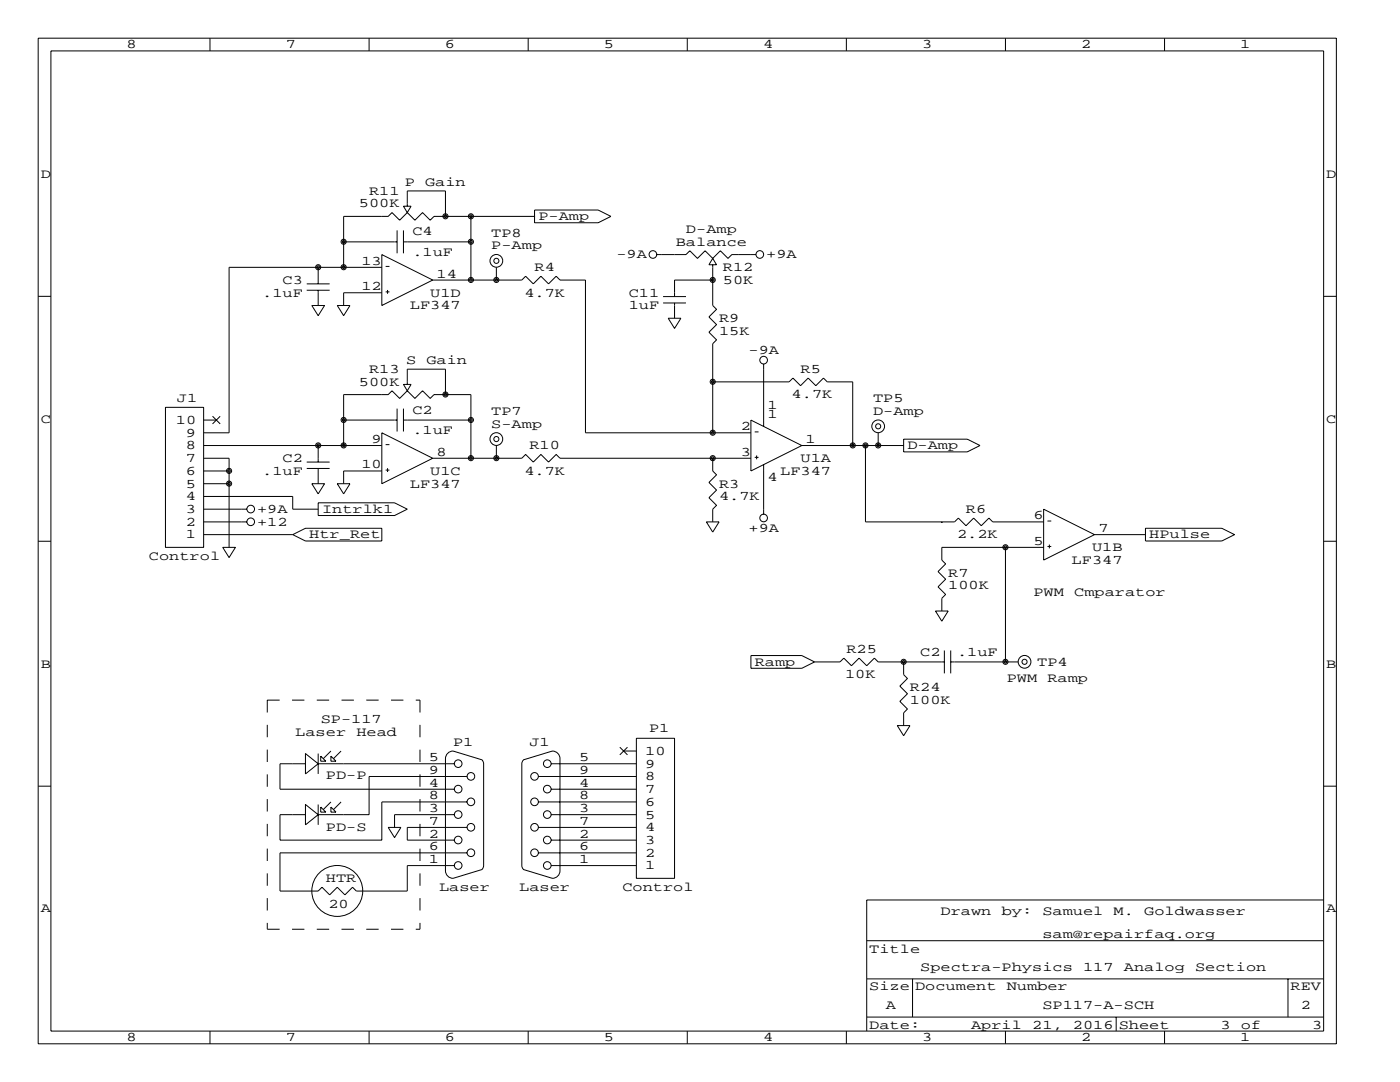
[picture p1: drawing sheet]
<svg xmlns="http://www.w3.org/2000/svg" width="279mm" height="216mm" viewBox="0 0 279 216" stroke-linecap="round" stroke-linejoin="round" font-family="sans-serif">
<g fill="none" stroke="#000" stroke-width=".2">
<path d="M7.6 7.6h259.1v200.7h-259.1zM10.2 10.2h254v195.5h-254zM41.9 7.6v2.6M73.7 7.6v2.6M105.4 7.6v2.6M137.2 7.6v2.6M168.9 7.6v2.6M200.7 7.6v2.6M232.4 7.6v2.6M7.6 59.1h2.6M61.2 56.6h4.6M61.2 57.9h4.6"/>
<path d="M63.5 53.3v3.3M63.5 57.9v3.1M68.6 48.3h10.6M76.2 50.8l10.2 5.1-10.2 5.1zM76.2 53.3h-30.5v33.1h-5.1M76.2 58.4h-7.6v2.6M77 58.2h.7M77 53.2h.7M77.3 57.9v.7M79.2 46v4.5M80.5 41.1h1.5l-.7 1.3zM80.5 48.3h13.5"/>
<path d="M80.5 46v4.5M81.3 42.4l-1.5 1.5-1.6-1.5-.7 .8h-8.9v10.1M81.3 42.4l1.5 1.5 1.5-1.5 1.6 1.5 .7-.7h20.1M81.3 41.1v-3h7.6v5.1M86.4 55.9h17.7l.8-.8 1.5 1.5 1.5-1.5 1.6 1.5 1.5-1.5 .8 .8h5v30.5h33.1M94 43.2v12.7M99.1 53.3v2.6M106.7 43.2h.1M106.7 41.9h12.7l2.5 1.3-2.5 1.2h-12.7zM131.1 50.8h5.8l.8-.8 1.5 1.6 1.5-1.6 1.5 1.6M132.3 59.2h4.6M142.2 55.9h-7.6v3.3"/>
<path d="M142.2 52.8v8.2l.8 .7-1.5 1.5 1.5 1.6-1.5 1.5 1.5 1.5-.8 .8v17.8M142.2 51.6l.8 1.2h-1.5zM150.9 50.8h-4.9l-.7 .8-1.5-1.6-1.6 1.6M264.2 59.1h2.5M62.2 61h2.6l-1.3 2zM67.3 61h2.5l-1.2 2zM80.5 76.7h1.5l-.7 1.3zM81.3 76.7v-3h7.6v5M81.3 78l-1.5 1.5-1.6-1.5-.7 .7h-8.9v10.2M81.3 78l1.5 1.5 1.5-1.5 1.6 1.5 .7-.8h7.4v12.7M132.3 60.5h4.6M133.3 63.5h2.6l-1.3 2z"/>
<path d="M134.6 60.5v3M142.2 76.2h15.3l.7-.8 1.6 1.6 1.5-1.6 1.5 1.6 1.5-1.6 .8 .8h5.1v12.7M152.4 72.6v12.5M33 81.3h7.6v27.9h-7.6zM40.6 96.5h5.1M40.6 99.1h17.8v2.5h5.1M40.6 83.8h2.6M40.6 88.9h35.6M40.6 91.4h5.1v17.8M40.6 94h5.1M42.4 83.1l1.5 1.5M43.9 83.1l-1.5 1.5"/>
<path d="M61.2 92.2h4.6M61.2 93.5h4.6M62.2 96.5h2.6l-1.3 2.1zM63.5 88.9v3.3M63.5 93.5v3M67.3 96.5h2.5l-1.2 2.1zM68.6 83.8h10.6M76.2 86.4l10.2 5-10.2 5.1zM76.2 94h-7.6v2.5M77 93.8h.7M77 88.7h.7M77.3 93.4v.8"/>
<path d="M79.2 81.5v4.6M80.5 81.5v4.6M80.5 83.8h13.5M86.4 91.4h17.7l.8-.7 1.5 1.5 1.5-1.5 1.6 1.5 1.5-1.5 .8 .7h38.1M99.1 88.9v2.5M142.2 91.4h.1M142.2 91.4v2.6l.8 .7-1.5 1.6 1.5 1.5-1.5 1.5 1.5 1.5-.8 .8v2.5M149.9 83.8l10.1 5.1-10.1 5.1zM150.6 91.3h.8M150.6 86.2h.8M151 90.9v.7M152.4 92.7v9.9"/>
<path d="M160 88.9h20.3M172.7 88.9v15.2h17.8l.8-.7 1.5 1.5 1.5-1.5 1.5 1.5 1.6-1.5 .7 .7h10.2M175.3 86.4v2.5M180.3 87.6h12.7l2.6 1.3-2.6 1.3h-12.7zM7.6 108h2.6M40.6 104.1h8.7M40.6 101.6h8.7M40.6 106.7h17.8M44.4 109.2h2.6l-1.3 2.1zM58.4 106.7l2.6-1.3h15.2v2.5h-15.2zM63.5 100.3h15.2l2.6 1.3-2.6 1.3h-15.2zM141 104.1h2.5l-1.3 2.1z"/>
<path d="M188 104.1h.1M200.7 109.2v22.9M208.3 109.2h-20.3v2.6l.7 .7-1.5 1.5 1.5 1.6-1.5 1.5 1.5 1.5-.7 .8v2.5M208.3 101.6l10.1 5.1-10.1 5.1zM209 109h.8M209 104h.8M209.4 108.7v.7M218.4 106.7h10.2M228.6 105.4h15.2l2.6 1.3-2.6 1.2h-15.2zM264.2 108h2.5M149.9 130.8h10.1l2.6 1.3-2.6 1.2h-10.1zM162.6 132.1h5l.8-.8 1.5 1.5 1.5-1.5 1.6 1.5 1.5-1.5 .8 .8h13.2"/>
<path d="M180.3 132.1v2.5l.8 .8-1.5 1.5 1.5 1.5-1.5 1.6 1.5 1.5-.8 .7v2.6M186.7 121.9h2.5l-1.2 2.1zM188.5 129.8v4.6M189.7 132.1h13.5M189.7 129.8v4.6M7.6 156.9h2.6M61 152.4h-5.1v5.1h34.8M61 150.4l2.5 2-2.5 2zM63.5 150.4v4M63.5 152.4h27.2M64 150.9l1 1h-1zM66 150.9l1.1 1h-1.1z"/>
<path d="M66 149.9l-1.5 1.5M68.1 149.9l-1.6 1.5M93.2 154.9h-19.5v7.7h-10.2M96.2 151.7l.3 .7v20.3l-.3 .7M96.3 151.6l-5.9-1.7a1.52 1.52 0 0 0-1.5 1.5v22.3a1.52 1.52 0 0 0 1.5 1.6l5.9-1.8M104.4 151.6l5.8-1.7a1.52 1.52 0 0 1 1.6 1.5v22.3a1.52 1.52 0 0 1-1.6 1.6l-5.8-1.8M104.4 151.7l-.3 .7v20.3l.3 .7M107.4 154.9h19.6M110 157.5h17M110 152.4h17M123.7 149.1l1.5 1.5M124.5 149.9h2.5"/>
<path d="M125.2 149.1l-1.5 1.5M127 147.3h7.6v28h-7.6zM179.1 144.8h2.5l-1.3 2zM264.2 156.9h2.5M61 160.5l2.5 2.1-2.5 2zM63.5 160.5v4.1M64 161l1 1.1h-1zM66 161l1.1 1.1h-1.1zM66 160l-1.5 1.5M68.1 160l-1.6 1.5M77.5 165.1h2.5l-1.3 2zM90.7 162.6h-12v2.5"/>
<path d="M93.2 165.1h-11.9v2.5h9.4M93.2 170.2h-37.3v7.6h7.6l.8-.8 1.5 1.6 1.5-1.6 1.5 1.6 1.6-1.6 .7 .8h10.2v-5.1h9.4M93.2 160h-17v7.6h-20.3v-5h5.1M107.4 170.2h19.6M107.4 165.1h19.6M107.4 160h19.6M110 172.7h17M110 167.6h17M110 162.6h17M264.2 179.6h-91.2v26.1M173 195.3h91.2M173 187.7h91.2"/>
<path d="M182.1 195.3v7.6M257 195.3v7.6M41.9 205.7v2.6M73.7 205.7v2.6M105.4 205.7v2.6M137.2 205.7v2.6M168.9 205.7v2.6M173 202.9h91.2M200.7 205.7v2.6M222.8 202.9v2.8M232.4 205.7v2.6"/>
<circle cx="63.5" cy="53.3" r=".51"/>
<circle cx="63.5" cy="53.3" r=".25"/>
<circle cx="68.6" cy="53.3" r=".51"/>
<circle cx="68.6" cy="48.2" r=".51"/>
<circle cx="68.6" cy="53.3" r=".25"/>
<circle cx="68.6" cy="48.2" r=".25"/>
<circle cx="88.9" cy="43.2" r=".51"/>
<circle cx="88.9" cy="43.2" r=".25"/>
<circle cx="94" cy="55.9" r=".51"/>
<circle cx="94" cy="43.2" r=".51"/>
<circle cx="94" cy="48.2" r=".51"/>
<circle cx="94" cy="55.9" r=".25"/>
<circle cx="94" cy="48.2" r=".25"/>
<circle cx="94" cy="43.2" r=".25"/>
<circle cx="99.1" cy="52" r="1.27"/>
<circle cx="99.1" cy="55.9" r=".51"/>
<circle cx="99.1" cy="52" r=".51"/>
<circle cx="99.1" cy="55.9" r=".25"/>
<circle cx="130.3" cy="50.8" r=".76"/>
<circle cx="142.2" cy="55.9" r=".51"/>
<circle cx="142.2" cy="55.9" r=".25"/>
<circle cx="151.6" cy="50.8" r=".76"/>
<circle cx="88.9" cy="78.7" r=".51"/>
<circle cx="88.9" cy="78.7" r=".25"/>
<circle cx="142.2" cy="76.2" r=".51"/>
<circle cx="142.2" cy="76.2" r=".25"/>
<circle cx="152.4" cy="71.9" r=".76"/>
<circle cx="45.7" cy="94" r=".51"/>
<circle cx="45.7" cy="96.5" r=".51"/>
<circle cx="45.7" cy="94" r=".25"/>
<circle cx="45.7" cy="96.5" r=".25"/>
<circle cx="63.5" cy="88.9" r=".51"/>
<circle cx="63.5" cy="88.9" r=".25"/>
<circle cx="68.6" cy="88.9" r=".51"/>
<circle cx="68.6" cy="83.8" r=".51"/>
<circle cx="68.6" cy="88.9" r=".25"/>
<circle cx="68.6" cy="83.8" r=".25"/>
<circle cx="94" cy="83.8" r=".51"/>
<circle cx="94" cy="91.4" r=".51"/>
<circle cx="94" cy="83.8" r=".25"/>
<circle cx="94" cy="91.4" r=".25"/>
<circle cx="99.1" cy="87.6" r="1.27"/>
<circle cx="99.1" cy="87.6" r=".51"/>
<circle cx="99.1" cy="91.4" r=".51"/>
<circle cx="99.1" cy="91.4" r=".25"/>
<circle cx="142.2" cy="86.3" r=".51"/>
<circle cx="142.2" cy="91.4" r=".51"/>
<circle cx="142.2" cy="86.3" r=".25"/>
<circle cx="142.2" cy="91.4" r=".25"/>
<circle cx="170.2" cy="88.9" r=".51"/>
<circle cx="170.2" cy="88.9" r=".25"/>
<circle cx="172.7" cy="88.9" r=".51"/>
<circle cx="172.7" cy="88.9" r=".25"/>
<circle cx="175.3" cy="85.1" r="1.27"/>
<circle cx="175.3" cy="88.9" r=".51"/>
<circle cx="175.3" cy="85.1" r=".51"/>
<circle cx="175.3" cy="88.9" r=".25"/>
<circle cx="50" cy="101.6" r=".76"/>
<circle cx="50" cy="104.1" r=".76"/>
<circle cx="152.4" cy="103.4" r=".76"/>
<circle cx="200.7" cy="109.2" r=".51"/>
<circle cx="200.7" cy="109.2" r=".25"/>
<circle cx="180.3" cy="132.1" r=".51"/>
<circle cx="180.3" cy="132.1" r=".25"/>
<circle cx="200.7" cy="132.1" r=".51"/>
<circle cx="200.7" cy="132.1" r=".25"/>
<circle cx="204.5" cy="132.1" r=".51"/>
<circle cx="204.5" cy="132.1" r="1.27"/>
<circle cx="91.4" cy="157.5" r=".76"/>
<circle cx="91.4" cy="152.4" r=".76"/>
<circle cx="94" cy="160" r=".76"/>
<circle cx="94" cy="154.9" r=".76"/>
<circle cx="106.7" cy="160" r=".76"/>
<circle cx="106.7" cy="154.9" r=".76"/>
<circle cx="109.2" cy="157.5" r=".76"/>
<circle cx="109.2" cy="152.4" r=".76"/>
<circle cx="67.3" cy="177.8" r="5.1"/>
<circle cx="91.4" cy="162.5" r=".76"/>
<circle cx="91.4" cy="172.7" r=".76"/>
<circle cx="91.4" cy="167.6" r=".76"/>
<circle cx="94" cy="170.2" r=".76"/>
<circle cx="94" cy="165.1" r=".76"/>
<circle cx="106.7" cy="170.2" r=".76"/>
<circle cx="106.7" cy="165.1" r=".76"/>
<circle cx="109.2" cy="162.5" r=".76"/>
<circle cx="109.2" cy="172.7" r=".76"/>
<circle cx="109.2" cy="167.6" r=".76"/>
</g>
<path d="M53.3 139.7h30.5M53.3 139.7v45.7M83.8 139.7v45.7M53.3 185.4h30.5" fill="none" stroke="#000" stroke-width=".2" stroke-dasharray="2.5" stroke-linecap="butt"/>
<g font-size="2.6">
<text x="25.3" y="9.7">8</text>
<text x="57" y="9.7">7</text>
<text x="88.8" y="9.7">6</text>
<text x="120.5" y="9.7">5</text>
<text x="152.3" y="9.7">4</text>
<text x="184" y="9.7">3</text>
<text x="215.8" y="9.7">2</text>
<text x="247.5" y="9.7">1</text>
<text x="8.1" y="35.5">D</text>
<text x="264.7" y="35.5">D</text>
<text x="71.6" y="41.4">500K</text>
<text x="73.7" y="38.9">R11</text>
<text x="80.8" y="37.1">P</text>
<text x="84.8" y="37.1">Gain</text>
<text x="82.3" y="47">C4</text>
<text x="98" y="47.2">TP8</text>
<text x="107.4" y="43.9">P-Amp</text>
<text x="136.9" y="46.5">D-Amp</text>
<text x="72.1" y="52.8">13</text>
<text x="82.3" y="51.1">.1uF</text>
<text x="98" y="49.8">P-Amp</text>
<text x="123" y="51.6">-9A</text>
<text x="134.9" y="49">Balance</text>
<text x="152.9" y="51.6">+9A</text>
<text x="52.3" y="59.2">.1uF</text>
<text x="56.4" y="56.6">C3</text>
<text x="72.1" y="57.9">12</text>
<text x="85.9" y="59.2">U1D</text>
<text x="87.1" y="55.4">14</text>
<text x="104.6" y="59.2">4.7K</text>
<text x="106.7" y="54.1">R4</text>
<text x="125.5" y="59.2">C11</text>
<text x="144.3" y="54.1">R12</text>
<text x="144.3" y="56.6">50K</text>
<text x="81.8" y="61.7">LF347</text>
<text x="125.5" y="61.7">1uF</text>
<text x="143.5" y="64.3">R9</text>
<text x="143.5" y="66.8">15K</text>
<text x="149.4" y="70.6">-9A</text>
<text x="71.6" y="77">500K</text>
<text x="73.7" y="74.4">R13</text>
<text x="81" y="72.6">S</text>
<text x="85.1" y="72.6">Gain</text>
<text x="159.8" y="74.4">R5</text>
<text x="35.3" y="80.3">J1</text>
<text x="82.3" y="82.5">C2</text>
<text x="98" y="82.8">TP7</text>
<text x="153.2" y="81.5">1</text>
<text x="153.2" y="83.3">1</text>
<text x="158" y="79.5">4.7K</text>
<text x="174.2" y="80.3">TP5</text>
<text x="174.2" y="82.8">D-Amp</text>
<text x="8.1" y="84.3">C</text>
<text x="35.1" y="84.6">10</text>
<text x="37.1" y="89.7">8</text>
<text x="37.1" y="87.1">9</text>
<text x="74.2" y="88.4">9</text>
<text x="82.3" y="86.6">.1uF</text>
<text x="98" y="85.3">S-Amp</text>
<text x="105.7" y="89.7">R10</text>
<text x="147.8" y="85.9">2</text>
<text x="160.8" y="88.4">1</text>
<text x="181.1" y="89.7">D-Amp</text>
<text x="264.7" y="84.3">C</text>
<text x="37.1" y="94.7">6</text>
<text x="37.1" y="92.2">7</text>
<text x="52.3" y="94.7">.1uF</text>
<text x="56.4" y="92.2">C2</text>
<text x="72.1" y="93.5">10</text>
<text x="85.9" y="94.7">U1C</text>
<text x="87.1" y="90.9">8</text>
<text x="104.6" y="94.7">4.7K</text>
<text x="147.8" y="90.9">3</text>
<text x="155.7" y="94.7">LF347</text>
<text x="159.8" y="92.2">U1A</text>
<text x="37.1" y="99.8">4</text>
<text x="37.1" y="97.3">5</text>
<text x="81.8" y="97.3">LF347</text>
<text x="143.5" y="97.3">R3</text>
<text x="143.5" y="99.8">4.7K</text>
<text x="153.2" y="96">4</text>
<text x="37.1" y="107.4">1</text>
<text x="37.1" y="104.9">2</text>
<text x="37.1" y="102.4">3</text>
<text x="51.3" y="104.9">+12</text>
<text x="51.3" y="102.4">+9A</text>
<text x="61.7" y="107.4">Htr_Ret</text>
<text x="64.3" y="102.4">Intrlk1</text>
<text x="149.4" y="106.2">+9A</text>
<text x="191" y="107.4">2.2K</text>
<text x="192.8" y="102.4">R6</text>
<text x="206.2" y="103.6">6</text>
<text x="219.2" y="106.2">7</text>
<text x="229.4" y="107.4">HPulse</text>
<text x="29.7" y="111.8">Control</text>
<text x="206.2" y="108.7">5</text>
<text x="213.9" y="112.5">LF347</text>
<text x="217.9" y="110">U1B</text>
<text x="189.2" y="115.1">R7</text>
<text x="189.2" y="117.6">100K</text>
<text x="206.2" y="118.9">PWM</text>
<text x="214.4" y="118.9">Cmparator</text>
<text x="168.9" y="130.3">R25</text>
<text x="183.6" y="130.8">C2</text>
<text x="191" y="130.8">.1uF</text>
<text x="8.1" y="133.2">B</text>
<text x="150.6" y="132.8">Ramp</text>
<text x="168.7" y="135.4">10K</text>
<text x="181.6" y="137.9">R24</text>
<text x="200.9" y="136.1">PWM</text>
<text x="207" y="132.8">TP4</text>
<text x="209" y="136.1">Ramp</text>
<text x="264.7" y="133.2">B</text>
<text x="181.6" y="140.5">100K</text>
<text x="58.9" y="146.8">Laser</text>
<text x="64" y="144.3">SP-117</text>
<text x="71.1" y="146.8">Head</text>
<text x="90.4" y="148.8">P1</text>
<text x="105.7" y="148.8">J1</text>
<text x="129.5" y="146">P1</text>
<text x="65" y="155.4">PD-P</text>
<text x="85.6" y="154.4">9</text>
<text x="85.6" y="151.9">5</text>
<text x="115.6" y="154.4">9</text>
<text x="115.6" y="151.9">5</text>
<text x="128.8" y="155.7">8</text>
<text x="128.8" y="153.2">9</text>
<text x="128.8" y="150.6">10</text>
<text x="85.6" y="159.5">8</text>
<text x="85.6" y="157">4</text>
<text x="115.6" y="159.5">8</text>
<text x="115.6" y="157">4</text>
<text x="128.8" y="160.8">6</text>
<text x="128.8" y="158.2">7</text>
<text x="65" y="165.9">PD-S</text>
<text x="85.6" y="167.1">2</text>
<text x="85.6" y="164.6">7</text>
<text x="85.6" y="162.1">3</text>
<text x="115.6" y="167.1">2</text>
<text x="115.6" y="164.6">7</text>
<text x="115.6" y="162.1">3</text>
<text x="128.8" y="165.9">4</text>
<text x="128.8" y="163.3">5</text>
<text x="85.6" y="172.2">1</text>
<text x="85.6" y="169.7">6</text>
<text x="115.6" y="172.2">1</text>
<text x="115.6" y="169.7">6</text>
<text x="128.8" y="173.5">1</text>
<text x="128.8" y="170.9">2</text>
<text x="128.8" y="168.4">3</text>
<text x="65" y="176">HTR</text>
<text x="87.6" y="177.8">Laser</text>
<text x="103.6" y="177.8">Laser</text>
<text x="124.2" y="177.8">Control</text>
<text x="8.1" y="182.1">A</text>
<text x="65.5" y="181.1">20</text>
<text x="187.7" y="182.6">Drawn</text>
<text x="199.9" y="182.6">by:</text>
<text x="208" y="182.6">Samuel</text>
<text x="222.2" y="182.6">M.</text>
<text x="228.3" y="182.6">Goldwasser</text>
<text x="264.7" y="182.1">A</text>
<text x="173.5" y="190.2">Title</text>
<text x="208" y="187.2">sam@repairfaq.org</text>
<text x="173.5" y="197.6">Size Document</text>
<text x="183.6" y="193.8">Spectra-Physics</text>
<text x="200.9" y="197.6">Number</text>
<text x="216.2" y="193.8">117</text>
<text x="224.3" y="193.8">Analog</text>
<text x="238.5" y="193.8">Section</text>
<text x="257.6" y="197.6">REV</text>
<text x="176.8" y="201.4">A</text>
<text x="208" y="201.4">SP117-A-SCH</text>
<text x="259.6" y="201.4">2</text>
<text x="25.3" y="207.8">8</text>
<text x="57" y="207.8">7</text>
<text x="88.8" y="207.8">6</text>
<text x="120.5" y="207.8">5</text>
<text x="152.3" y="207.8">4</text>
<text x="173.5" y="205.2">Date:</text>
<text x="184" y="207.8">3</text>
<text x="193.8" y="205.2">April</text>
<text x="206" y="205.2">21,</text>
<text x="214.1" y="205.2">2016 Sheet</text>
<text x="215.8" y="207.8">2</text>
<text x="243.6" y="205.2">3</text>
<text x="247.5" y="207.8">1</text>
<text x="247.7" y="205.2">of</text>
<text x="261.9" y="205.2">3</text>
</g>
</svg>
